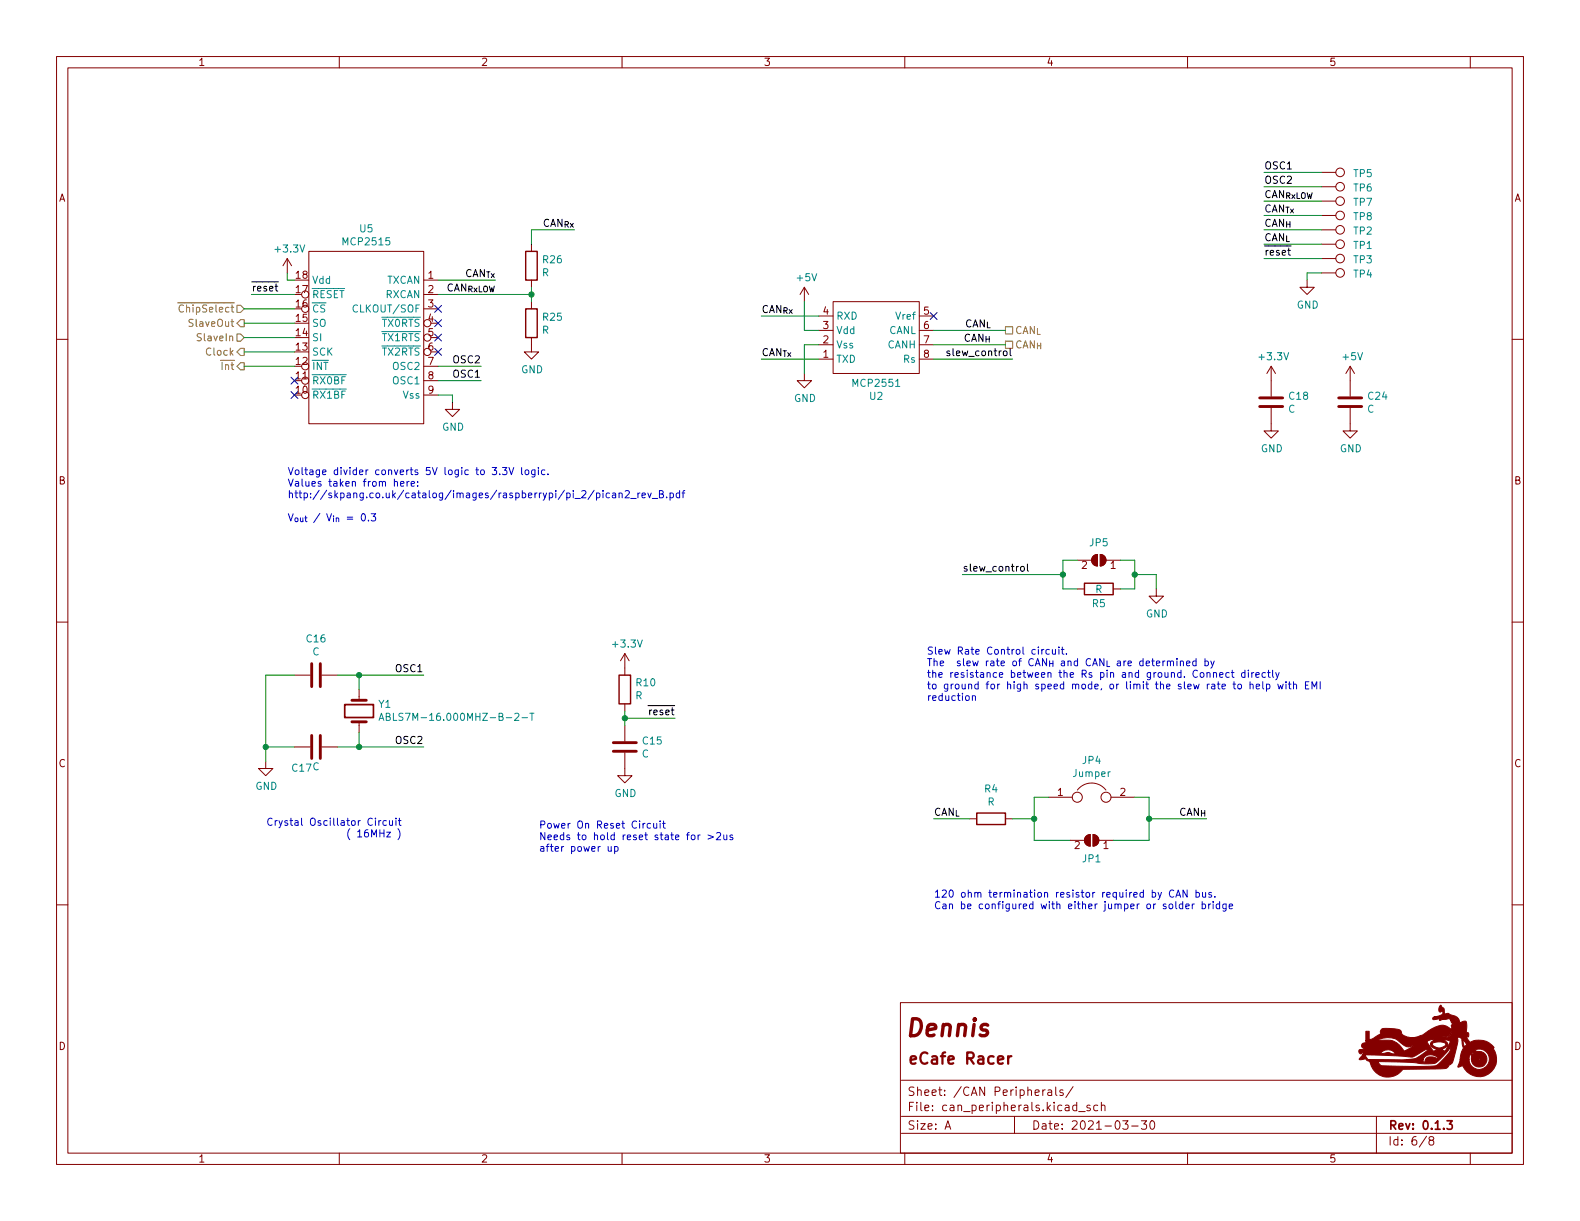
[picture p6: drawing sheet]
<svg xmlns="http://www.w3.org/2000/svg" width="279mm" height="216mm" viewBox="0 0 279 216" stroke-linecap="round" stroke-linejoin="round" font-family="sans-serif">
<g fill="none" stroke="#840000" stroke-width=".18">
<path d="M10 10h259.4v195.9h-259.4zM12 12h255.4v191.9h-255.4zM60 10v2M110 10v2M160 10v2M210 10v2M260 10v2M233.7 30.5h2.5M233.7 35.6h2.5M233.7 38.1h2.5M233.7 33h2.5M10 60h2"/>
<path d="M50.8 45.7l-.8 1.3M50.8 45.7v2.6M50.8 45.7l.8 1.3M54.6 44.5h20.3v30.4h-20.3zM74.9 49.5h2.6M74.9 54.6h2.6M76.2 57.2h1.3M76.2 59.7h1.3M94 59.7v2.5h1.2l-1.2 1.3-1.3-1.3h1.3M94 43.2v1.3M94 49.5v1.3M94 53.3v1.3"/>
<path d="M142.2 50.8l-.7 1.3M142.2 50.8v2.5M142.2 50.8l.8 1.3M144.8 58.4h2.5M144.8 55.9h2.5M147.3 53.3h15.3v12.7h-15.3zM162.6 58.4h2.5M162.6 55.9h2.5M231.1 49.5v1.3h1.3l-1.3 1.3-1.2-1.3h1.2M233.7 48.3h2.5M233.7 40.6h2.5M233.7 45.7h2.5"/>
<path d="M233.7 43.2h2.5M267.4 60h2M74.9 64.8h2.6M74.9 67.3h2.6M74.9 69.9h2.6M76.2 62.2h1.3M80 71.1v1.3h1.3l-1.3 1.3-1.3-1.3h1.3M142.2 66v1.3h1.3l-1.3 1.3-1.2-1.3h1.2M144.8 63.5h2.5M144.8 61h2.5M162.6 63.5h2.5M162.6 61h2.5"/>
<path d="M224.8 72.1v4.1h1.3l-1.3 1.3-1.3-1.3h1.3M224.8 64.8l-.8 1.2M224.8 64.8v5.3M224.8 64.8l.8 1.2M238.8 72.1v4.1h1.2l-1.2 1.3-1.3-1.3h1.3M238.8 64.8v5.3M238.8 64.8l-.8 1.2M238.8 64.8l.7 1.2M190.5 99.1h2.5M194.1 98a1.02 1.02 0 0 0-1.1 1.1 1.02 1.02 0 0 0 1.1 1M194.1 98v2.1M194.6 98a1.02 1.02 0 0 1 1 1.1 1.02 1.02 0 0 1-1 1z"/>
<path d="M195.6 99.1h2.5M10 110h2M52.1 119.4h2.8M56.9 119.4h2.8M110.5 115.6l-.8 1.2M110.5 115.6v3.8M110.5 115.6l.8 1.2M190.5 104.1h1.3M196.8 104.1h1.3M204.5 104.1v1.3h1.2l-1.2 1.3-1.3-1.3h1.3M267.4 110h2M47 134.6v1.3h1.3l-1.3 1.3-1.3-1.3h1.3"/>
<path d="M52.1 132.1h2.8M56.9 132.1h2.8M63.5 121.9v1.9M63.5 127.6v1.9M110.5 133.1v4.1h1.3l-1.3 1.2-1.3-1.2h1.3M110.5 124.5v1.2M110.5 128.3v2.8M190.5 139.7a3.2 3.2 0 0 1 5.1 0M10 160h2M171.4 144.8h1.3M177.8 144.8h1.3M185.4 141h4.2"/>
<path d="M189.2 148.6h2.6M192.1 147.9l.7-.3v2a1.02 1.02 0 0 1-1-.6 1.02 1.02 0 0 1 .3-1.1zM193.3 147.6a1.02 1.02 0 0 1 1 1 1.02 1.02 0 0 1-1 1zM194.3 148.6h2.5M196.5 141h4.2M267.4 160h2M159.2 177.3h108.2v26.6h-108.2zM159.4 197.4h108M159.4 191h108M167.1 199.7l.5-1.5 .5 1.5M167.3 199.2h.7M179.4 197.4v3"/>
<path d="M184.8 192.7l-.3 .1-.1 .2M185.3 192.8h.6l.1 .9M186 193.1h-.5a.29 .29 0 0 0-.2 .3 .29 .29 0 0 0 .2 .3l.5-.1M186.7 192.2v1.3l.2 .2M188 192.8l-.4-.1-.2 .2 .1 .2 .5 .2v.3h-.6M189.8 192.1l-1.3 2M190.4 195.5l-.4-.1-.3 .3v.4l.1 .2h.6M190.4 194.9v1.5M190.8 196.6h1.1M192.8 195.5l-.4-.1-.2 .2 .1 .2 .5 .2v.3h-.6M194.1 195.5l-.4-.1-.3 .3v.4l.1 .2h.6M194.8 195.6l.2-.2 .3 .1 .1 .9"/>
<path d="M194.8 194.9v1.5M198.5 198.2h1l-.5 .5 .4 .2v.6l-.2 .2h-.4l-.3-.2M200.1 199.1h1.2M201.8 198.2h1l-.5 .5 .4 .2v.6l-.2 .2h-.5l-.2-.2M203.5 198.2h.2a.81 .81 0 0 1 .6 .6 .81 .81 0 0 1-.3 .8l-.2 .1a.81 .81 0 0 1-.6-.6 .81 .81 0 0 1 .3-.9zM243.4 197.4v6.5M60 203.9v2M110 203.9v2M159.4 200.4h108M160 203.9v2M210 203.9v2M252.3 200.9l-1.3 1.9"/>
<path d="M253 201.6l-.3-.3 .1-.2 .2-.1h.4l.1 .3v.2l-.7 .2-.1 .2v.3l.3 .3 .4-.1 .1-.2v-.4l-.2-.2M260 203.9v2"/>
<circle cx="237" cy="38.1" r=".76"/>
<circle cx="237" cy="30.5" r=".76"/>
<circle cx="237" cy="35.6" r=".76"/>
<circle cx="237" cy="33" r=".76"/>
<circle cx="54" cy="54.6" r=".63"/>
<circle cx="54" cy="52.1" r=".63"/>
<circle cx="75.6" cy="57.1" r=".63"/>
<circle cx="75.6" cy="59.7" r=".63"/>
<circle cx="237" cy="48.3" r=".76"/>
<circle cx="237" cy="40.6" r=".76"/>
<circle cx="237" cy="43.2" r=".76"/>
<circle cx="237" cy="45.7" r=".76"/>
<circle cx="54" cy="67.3" r=".63"/>
<circle cx="54" cy="69.8" r=".63"/>
<circle cx="54" cy="64.8" r=".63"/>
<circle cx="75.6" cy="62.2" r=".63"/>
<circle cx="190.5" cy="141" r=".89"/>
<circle cx="195.6" cy="141" r=".89"/>
</g>
<path d="M61 124.6h5v2.3h-5zM255.9 198.2h.9l-.5 .5 .4 .2v.6l-.2 .2h-.4l-.2-.2" fill="none" stroke="#840000" stroke-width=".3"/>
<path d="M178.3 186.8v1.3M178.9 186.8l-.4 .1-.2 .2" fill="none" stroke="#840000" stroke-width=".4"/>
<g fill="#840000" stroke="#840000" stroke-width=".18">
<path d="M241.5 182.4h.6v1.4h.3l1.7-1 .1-.1-.1-.5 .3-.3h2.3a.91 .91 0 0 1 1.1 .7l.2 .3 .3 .2a6.3 6.3 0 0 0 3.5 .4h3.6a1.04 1.04 0 0 0 1.3-1.1 1.5 1.5 0 0 1-1.8 1l-5.1 .1 1.7-.5a7.2 7.2 0 0 1 3.7-1.7l1.5 .6v-.7h.3l-.3-.4-.2-.4h.7l.3 .4h.3v.1l.1-.1h-.4l-.3-.4h-.7l-.3-.3-1.5 .3-.2-.2-1 .1-.2-.3 .3-.2h3.4l.7 .8 .1-.1-.8-.7h-3.4l3.2-.1-2.9 .1a1.34 1.34 0 0 0 1.3-.7l-.2-.3-.4 .2a.8 .8 0 0 1 .2-1.3l.4 .5a.52 .52 0 0 1 .2 .7l.1 .4 .6-.1 .6 .3a1.42 1.42 0 0 1 1.4 1.4l.6-.3h.6l.1 .8-.1 1 .4 .2v.4v.3l-.5-.1 .7 1.1a3.4 3.4 0 0 1 4.3 1l-.2 .1a3.1 3.1 0 0 1-1 4.6 3.1 3.1 0 0 1-4.4-1.6l-.8 .3 .4-1.4h1.6a1.79 1.79 0 0 0 2 1.8 1.79 1.79 0 0 0 1.5-2.2 1.79 1.79 0 0 0-2.3-1.3v.2l.3 .1a1.4 1.4 0 0 1 1.7 1.2 1.4 1.4 0 0 1-1.3 1.6 1.4 1.4 0 0 1-1.5-1.4h1.2l.1 .1 .2-.1-.2-.2-.1 .2h-1.2v-.7l-.2-.1-.2 .8h-1.6l.2-1.2h1.8l.2 .3 .1-.1-.2-.3-1.9 .1a1.05 1.05 0 0 0 .2-1.3l-.1-.8h.2l.3 1.1 .4-.4-.7-.9v.2h-.2a.58 .58 0 0 0-.8-.5 2.31 2.31 0 0 1-.1 1.8l-.8 2.6-.5 .4a1.19 1.19 0 0 1-1.5 .7l-6.7 .1a3.2 3.2 0 0 1-3.4 1.3 3.2 3.2 0 0 1-2.5-2.7h1.5l.4 .6 .4 .2h8.1a2.05 2.05 0 0 0 2.2-.8 5 5 0 0 0 1.7-2.2l-.1-.2-1.5 1.7a2.36 2.36 0 0 1-2.6 1.1h-.9a55.4 55.4 0 0 0-7.7-.4h-1.5l-.5-.2-.2-.3-.8 .2-.4-.1 .7-.8h.4l.5 .8 9.8 .1v.4l.3-.1a.99 .99 0 0 1 1.4-.8l.9 .3a1.52 1.52 0 0 0-2.6 .2h-2.9h.1a4.8 4.8 0 0 0 3.6-1.7l-.2-.2-.2 .1-1 .6a3 3 0 0 1-3 .6l-7.1-.3 .1-.2h2.9l1.4-.2 .9 .2h.5a1.67 1.67 0 0 0-2.8 0h-2.9v-.2l-.6 .2-.2-.4 .1-.3 .8-.2-.4-.4v-.4l.2-.1 1.1-.2-.6-.1v-.2l3.5-.1a3.2 3.2 0 0 1 3.3 2l1.6-.9h-.4a2.1 2.1 0 0 1-2.1-.8h4.9l1.2 1.7 .6-.3h.8l.6 .3 1-1.8-.9-.2-.1 .2a.58 .58 0 0 1 .4 .9 1.81 1.81 0 0 1-2.9-.1v-.4h.3a1.38 1.38 0 0 0 2.4 .2 1.66 1.66 0 0 0-2-.4l-.7 .2 .1-.2 .4-.3v-.1l-.2-.1-1 .4h-4.9l-.2-.2a3.3 3.3 0 0 0-3.6 0h-2.1z"/>
<path d="M194.6 98a1.02 1.02 0 0 1 1 1.1 1.02 1.02 0 0 1-1 1z"/>
<path d="M193.3 98.3l.8-.3v2.1a1.02 1.02 0 0 1-1-.7 1.02 1.02 0 0 1 .2-1.1z"/>
<path d="M193.3 147.6a1.02 1.02 0 0 1 1 1 1.02 1.02 0 0 1-1 1z"/>
<path d="M192.1 147.9l.7-.3v2a1.02 1.02 0 0 1-1-.6 1.02 1.02 0 0 1 .3-1.1z"/>
</g>
<path d="M222.8 71.9h4M222.8 70.4h4M236.7 71.9h4.1M236.7 70.4h4.1M55.1 117.3v4.1M56.6 117.3v4.1M55.1 130v4.1M56.6 130v4.1M62.2 127.6h2.6M62.2 123.8h2.6M108.5 132.8h4M108.5 131.3h4" fill="none" stroke="#840000" stroke-width=".51"/>
<path d="M67 127.4l.5-1.3 .4 1.3M67.1 127h.7M68.3 126.7h.5l.2-.2-.1-.3-.6-.1v1.3h.5l.2-.1v-.3l-.3-.3M92.3 126.9h1M93.7 126.1h.7M94.1 126.1v1.3" fill="none" stroke="#008484" stroke-width=".18"/>
<path d="M93 54.6h2v5.1h-2zM93 44.5h2v5h-2zM109.5 119.4h2v5.1h-2zM191.8 103.1h5v2.1h-5zM172.7 143.8h5.1v2h-5.1z" fill="none" stroke="#840000" stroke-width=".25"/>
<path d="M31.4 53.6h1.3M32.4 54a.6 .6 0 0 0-.8 .5 .6 .6 0 0 0 .6 .7l.2-.1M41.9 59.1h.6l.7 .6-.7 .6h-.6zM41.9 57.2l.6-.7h.7v1.3h-.7zM41.9 54h.6l.7 .6-.7 .6h-.6zM177.8 57.8h1.3v1.3h-1.3zM41.9 62.2l.6-.6h.7v1.3h-.7zM41.9 64.8l.6-.7h.7v1.3h-.7zM177.8 60.3h1.3v1.3h-1.3z" fill="none" stroke="#848400" stroke-width=".18"/>
<path d="M167.9 62.1h-.3l-.2 .1 .1 .2 .4 .1v.3h-.5M178.6 61.6v1.1l.2 .2M181.7 99.7v1.1l.2 .2M180.6 100.2h.3l.2 .2v.4l-.2 .2-.3-.1-.1-.1zM114.6 124.8h.8" fill="none" stroke="#000" stroke-width=".18"/>
<g fill="none" stroke="#0000c2" stroke-width=".18">
<path d="M69.7 85.3l.2-.2 .3 .1 .1 .8M70.8 85.6l.6-.2v-.2l-.4-.1-.2 .2 .1 .6h.5M72 85.1v.9M72.3 85.1l-.3 .3M72.7 85.6l.6-.2v-.2l-.4-.1-.2 .2 .1 .6h.5M73.9 85.9v.1M73.9 85.2v.1M87 82.7h.8l-.4 .4 .4 .2v.5l-.2 .1-.6-.1M88.4 83.8v.1M88.9 82.7h.7l-.4 .4 .4 .2v.5l-.2 .1-.5-.1M90 82.7l.4 1.2 .5-1.2M92.2 82.7v1l.2 .2"/>
<path d="M93 83.1h.3l.2 .2v.4l-.2 .2h-.3l-.2-.2zM94.6 83.1v1l-.2 .3-.3-.1M94.6 83.1h-.4l-.2 .2 .1 .6h.5M95.2 82.7v.1M95.2 83.1v.8M96.4 83.1h-.4l-.3 .2 .2 .6h.5M96.9 83.8v.1M105.5 87.2h.3l.3 .2-.1 .6h-.5M106.6 86.8v.1M106.6 87.2v.8M107.8 87.2h-.4l-.2 .2 .1 .6h.5M108.3 87.2h.5l.1 .8"/>
<path d="M108.9 87.5h-.5l-.1 .2 .1 .3h.5M109.5 87.3l.2-.1h.3v.8M109.5 87.2v.8M110.6 86.9l.4-.1 .3 .3-.8 .9h.8M111.5 88.1h1M112.8 87.2v.8M113.2 87.2l-.4 .2M113.5 87.6l.6-.1v-.3h-.4l-.2 .2 .1 .6h.5M114.6 87.2l.3 .8 .3-.8M115.3 88.1h1M116.6 87.4l.6-.1 .1-.2-.1-.2-.6-.1v1.2h.5l.2-.1v-.3l-.3-.2M117.9 87.9v.1"/>
<path d="M118.5 87.2h.4l.2 .2-.1 .6h-.5M118.5 87.2v1.2M120.2 87.2h-.4l-.2 .2 .1 .6h.5M120.2 86.8v1.2M120.6 87.2h.5M121.1 86.8l-.3 .1v1.1M184.2 114.8v.9M184.6 114.8l-.4 .3M185.6 114.9l-.4-.1-.2 .3 .1 .5h.5M186.1 114.8l.1 .8 .3 .1 .1-.1M186.6 114.8v.9M187.2 114.4v.1"/>
<path d="M187.2 114.8v.9M187.7 114.8h.5M187.9 114.4v1.1l.3 .2M188.6 115.6v.1M211.5 116.9h-.4l-.2 .2 .1 .6h.5M211.5 116.5v1.2M213.1 116.9h.3l.3 .2-.1 .6h-.5M213.1 116.5v1.2M214.1 116.9l.3 .8M214.6 119l.2-.1 .3 .1v.8M214.6 118.9v.9M214.7 116.9l-.4 1.1-.2 .1"/>
<path d="M215.7 119.3l.6-.1-.1-.2-.3-.1-.2 .2v.6h.5M217.4 119l-.4-.1-.2 .3 .1 .5h.5M217.7 118.9h.5M217.9 118.5v1.1l.3 .2M220.1 119l-.3-.1-.3 .3 .2 .5h.4M220.1 118.5v1.3M220.8 118.5v.1M220.8 118.9v.9M221.4 118.9v.9M221.7 118.9l-.3 .3M222.1 119.3l.6-.1-.1-.2-.3-.1-.2 .2v.6h.5M223.8 119l-.4-.1-.2 .3 .1 .5h.5"/>
<path d="M224.1 118.9h.5M224.3 118.5v1.1l.3 .2M225 118.5v1.1l.2 .2M225.6 118.9l.3 .9M226.2 118.9l-.4 1.2-.2 .1M171.9 123.1l.2-.1 .3 .1 .1 .8M171.9 123v.9M218 121h.5M218.2 120.5v1.1l.3 .2M219 121h.3l.2 .2v.4l-.2 .2h-.3l-.1-.2zM221.1 121.1l.1-.1h.3l.1 .8M221.1 120.5v1.3"/>
<path d="M222.1 121.4l.6-.1v-.3h-.4l-.2 .1 .1 .7h.5M223.3 120.5v1.1l.2 .2M224 121h.3l.3 .2-.2 .6h-.4M224 121v1.2M226 121l.2 .8 .2-.6 .3 .6 .2-.8M227.4 120.5v.2M227.4 121v.8M227.8 121h.5M228 120.5v1.1l.3 .2M228.7 121.1l.2-.1h.3l.1 .8M228.7 120.5v1.3M230.9 121.1h.4"/>
<path d="M231.5 120.5h-.6v1.3h.6M232 121.8v-1.3l.4 1 .4-1v1.3M233.5 120.5v1.3M48.1 144.8a.6 .6 0 0 0-.8 .4 .6 .6 0 0 0 .6 .7l.2-.1M48.7 145.1v.8M49 145.1l-.3 .2M49.3 145.1l.3 .8M49.9 145.1l-.4 1.1-.2 .2M61.9 146.5a1.46 1.46 0 0 0 0 2M70 144.7v.1M70 145.1v.8M70.4 145.1h.5"/>
<path d="M70.6 144.7v1.1l.3 .1M107.5 149.7l.1 .8h.3l.2-.1M108.1 149.7v.8M108.7 149.7h.4l.2 .2-.1 .6h-.5M108.7 149.7v1.3M115 145.7l-.3-.1-.3 .2 .2 .6h.4M115.6 145.6v.8h.3l.2-.1M116.1 145.6v.8M116.7 145.2v.1M116.7 145.6v.8M117.2 145.6h.4M117.3 145.2v1.1l.3 .1"/>
<path d="M122.3 147.8l.2-.2 .3 .2 .1 .4-.1 .2-.3 .1-.2-.1zM123.4 147.6v.9M123.8 147.6l-.4 .3M125.2 147.6l1 .4-1 .4M126.7 147.3l.5-.1 .2 .4-.7 .9h.7M128 147.6v.8l.3 .1 .2-.1M128.5 147.6v.9M129.6 147.7l-.3-.1-.2 .2v.2l.5 .1v.3h-.5M205.4 157.8l-.4 1.1-.2 .2M206.8 159.9l.3-.1 .3 .3v.3l-.3 .3-.3-.1-.1-.2zM207.6 157.5a.6 .6 0 0 0-.9 .4 .6 .6 0 0 0 .6 .7l.3-.1M207.9 158.6l.5-1.2 .4 1.2"/>
<path d="M207.9 159.4v1.1l.2 .2M208.1 158.3h.6M209.1 159.9l-.3-.1-.3 .3 .2 .5h.4M209.1 159.4v1.3M209.9 157.4v1.2l-.7-1.2v1.2M210.8 159.8v.9M211.2 159.8l-.4 .3M211.5 157.9l.4-.1 .2 .2-.1 .6h-.5M211.5 157.4v1.2M212.6 159.9l.4-.1 .2 .3-.1 .5h-.5M212.6 159.4v1.3M212.6 157.8l.1 .8h.3l.2-.1"/>
<path d="M213.2 157.8v.8M213.7 159.8v.9M214.1 159.8l-.4 .3M214.2 157.9l-.3-.1-.2 .2 .1 .2 .4 .1v.3h-.5M214.5 159.4v.1M214.5 159.8v.9M214.8 158.5v.1M215.7 159.9l-.4-.1-.2 .3 .1 .5h.5M215.7 159.4v1.3M216.8 159.8v1.1l-.2 .2h-.3M216.8 159.9l-.3-.1-.3 .3 .1 .5h.5M209.7 160.3l.6-.2-.1-.2-.3-.1-.2 .2v.6h.5"/>
<path d="M217.4 160.3l.6-.2-.1-.2-.4-.1-.1 .2v.6h.5"/>
</g>
<g fill="none" stroke="#008400" stroke-width=".18">
<path d="M223.5 35.6h10.2M223.5 30.5h10.2M223.5 33h10.2M223.5 38.1h10.2M43.2 54.6h8.9M43.2 57.2h8.9M43.2 59.7h8.9M44.4 52.1h7.7M50.8 48.3v1.2h1.3M77.5 52.1h16.5M77.5 49.5h10.1M94 50.8v2.5"/>
<path d="M101.6 40.6h-7.6v2.6M134.6 55.9h10.2M142.2 53.3v5.1h2.6M165.1 58.4h12.7M223.5 45.7h10.2M223.5 40.6h10.2M223.5 43.2h10.2M233.7 48.3h-2.6v1.2M43.2 64.8h8.9M43.2 62.2h8.9M77.5 69.9h2.5v1.2M77.5 67.3h7.6"/>
<path d="M77.5 64.8h7.6M134.6 63.5h10.2M144.8 61h-2.6v5M165.1 63.5h14M165.1 61h12.7M190.5 99.1h-2.5v5h2.5M198.1 99.1h2.6v5h-2.6M52.1 119.4h-5.1v15.2M59.7 119.4h15.2M63.5 119.4v2.5M170.2 101.6h17.8M200.7 101.6h3.8v2.5"/>
<path d="M47 132.1h5.1M59.7 132.1h15.2M63.5 129.5v2.6M110.5 125.7v2.6M110.5 127h8.9M165.1 144.8h6.3M179.1 144.8h3.8M185.4 141h-2.5v7.6h6.3M200.7 141h2.5v7.6h-6.4M203.2 144.8h10.2"/>
</g>
<g fill="none" stroke="#000084" stroke-width=".18">
<path d="M76.9 59.1l1.2 1.2M76.9 54l1.2 1.2M76.9 56.5l1.2 1.3M78.1 59.1l-1.2 1.2M78.1 54l-1.2 1.2M78.1 56.5l-1.2 1.3M164.5 55.3l1.2 1.2M165.7 55.3l-1.2 1.2M51.5 69.2l1.2 1.3M51.5 66.7l1.2 1.2M52.7 69.2l-1.2 1.3M52.7 66.7l-1.2 1.2"/>
<path d="M76.9 61.6l1.2 1.2M78.1 61.6l-1.2 1.2"/>
</g>
<g fill="#008400" stroke="#008400" stroke-width=".18">
<circle cx="94" cy="52.1" r=".46"/>
<circle cx="63.5" cy="132.1" r=".46"/>
<circle cx="47" cy="132.1" r=".46"/>
<circle cx="110.5" cy="127" r=".46"/>
<circle cx="63.5" cy="119.4" r=".46"/>
<circle cx="188" cy="101.6" r=".46"/>
<circle cx="200.7" cy="101.6" r=".46"/>
<circle cx="203.2" cy="144.8" r=".46"/>
<circle cx="182.9" cy="144.8" r=".46"/>
</g>
<text font-size="4.2" fill="#840000" x="159.9" y="183.3">Dennis</text>
<text font-size="2.8" fill="#840000" x="160.4" y="188.2">eCafe Racer</text>
<g font-size="2.1" fill="#840000">
<text x="160.4" y="196.5">File: can_peripherals.kicad_sch</text>
<text x="160.4" y="193.8">Sheet: /CAN Peripherals/</text>
<text x="160.4" y="199.7">Size: A</text>
<text x="182.4" y="199.7">Date: 2021-03-30</text>
<text x="245.4" y="199.7">Rev: 0.1.3</text>
<text x="245.4" y="202.5">Id: 6/8</text>
</g>
<g font-size="1.8" fill="#840000">
<text x="35" y="11.6">1</text>
<text x="85" y="11.6">2</text>
<text x="135" y="11.6">3</text>
<text x="185" y="11.6">4</text>
<text x="235" y="11.6">5</text>
<text x="10.3" y="35.6">A</text>
<text x="267.7" y="35.6">A</text>
<text x="52.4" y="51.8">17</text>
<text x="52.4" y="49.3">18</text>
<text x="75.7" y="49.3">1</text>
<text x="75.7" y="51.8">2</text>
<text x="52.4" y="59.4">14</text>
<text x="52.4" y="56.9">15</text>
<text x="52.4" y="54.4">16</text>
<text x="75.7" y="54.4">3</text>
<text x="75.7" y="56.9">4</text>
<text x="75.7" y="59.4">5</text>
<text x="145.6" y="58.2">3</text>
<text x="145.6" y="55.6">4</text>
<text x="163.3" y="55.6">5</text>
<text x="163.3" y="58.2">6</text>
<text x="52.4" y="64.5">12</text>
<text x="52.4" y="62">13</text>
<text x="75.7" y="62">6</text>
<text x="75.7" y="64.5">7</text>
<text x="145.6" y="63.2">1</text>
<text x="145.6" y="60.7">2</text>
<text x="163.3" y="60.7">7</text>
<text x="163.3" y="63.2">8</text>
<text x="52.4" y="69.6">10</text>
<text x="52.4" y="67.1">11</text>
<text x="75.7" y="67.1">8</text>
<text x="75.7" y="69.6">9</text>
<text x="10.3" y="85.7">B</text>
<text x="267.7" y="85.7">B</text>
<text x="191.3" y="100.6">2</text>
<text x="196.4" y="100.6">1</text>
<text x="10.3" y="135.6">C</text>
<text x="267.7" y="135.6">C</text>
<text x="187" y="140.7">1</text>
<text x="198.1" y="140.7">2</text>
<text x="190" y="150.1">2</text>
<text x="195.1" y="150.1">1</text>
<text x="10.3" y="185.7">D</text>
<text x="267.7" y="185.7">D</text>
<text x="35" y="205.6">1</text>
<text x="85" y="205.6">2</text>
<text x="135" y="205.6">3</text>
<text x="185" y="205.6">4</text>
<text x="235" y="205.6">5</text>
</g>
<g font-size="1.8">
<text x="223.5" y="29.9">OSC1</text>
<text x="223.5" y="35">CAN_{RxLOW}</text>
<text x="223.5" y="32.5">OSC2</text>
<text x="93.1" y="40.1">CAN_{Rx}</text>
<text x="223.5" y="37.6">CAN_{Tx}</text>
<text x="223.5" y="40.1">CAN_{H}</text>
<text x="223.5" y="42.6">CAN_{L}</text>
<text x="223.5" y="45.2">~reset</text>
<text x="44.4" y="51.5">~reset</text>
<text x="75.1" y="51.5">CAN_{RxLOW}</text>
<text x="79.4" y="49">CAN_{Tx}</text>
<text x="134.6" y="55.3">CAN_{Rx}</text>
<text x="168" y="57.9">CAN_{L}</text>
<text x="80.3" y="64.2">OSC2</text>
<text x="134.6" y="63">CAN_{Tx}</text>
<text x="167.8" y="60.4">CAN_{H}</text>
<text x="168.3" y="63">slew_control</text>
<text x="80.3" y="66.8">OSC1</text>
<text x="170.2" y="101.1">slew_control</text>
<text x="70.1" y="118.8">OSC1</text>
<text x="70.1" y="131.5">OSC2</text>
<text x="115.2" y="126.5">~reset</text>
<text x="165.1" y="144.2">CAN_{L}</text>
<text x="205.9" y="144.2">CAN_{H}</text>
</g>
<g font-size="1.8" fill="#008484">
<text x="239.4" y="31.3">TP5</text>
<text x="239.4" y="33.9">TP6</text>
<text x="63.6" y="41.1">U5</text>
<text x="239.4" y="41.5">TP2</text>
<text x="239.4" y="36.4">TP7</text>
<text x="239.4" y="38.9">TP8</text>
<text x="48.8" y="44.6">+3.3V</text>
<text x="60.8" y="43.4">MCP2515</text>
<text x="96.1" y="46.5">R26</text>
<text x="239.4" y="46.6">TP3</text>
<text x="239.4" y="44">TP1</text>
<text x="55.1" y="52.7">~RESET</text>
<text x="55.1" y="50.2">Vdd</text>
<text x="68.1" y="52.7">RXCAN</text>
<text x="68.3" y="50.2">TXCAN</text>
<text x="95.8" y="48.8">R</text>
<text x="141" y="49.7">+5V</text>
<text x="239.4" y="49.1">TP4</text>
<text x="55.1" y="57.8">SO</text>
<text x="55.1" y="55.2">~CS</text>
<text x="62.9" y="55.2">CLKOUT/SOF</text>
<text x="67.6" y="57.8">~TX0RTS</text>
<text x="95.8" y="59">R</text>
<text x="96.1" y="56.7">R25</text>
<text x="147.8" y="59.1">Vdd</text>
<text x="147.8" y="56.5">RXD</text>
<text x="157.1" y="59.1">CANL</text>
<text x="158.6" y="56.5">Vref</text>
<text x="229.3" y="54.6">GND</text>
<text x="55.1" y="65.4">~INT</text>
<text x="55.1" y="62.9">SCK</text>
<text x="55.1" y="60.3">SI</text>
<text x="67.6" y="60.3">~TX1RTS</text>
<text x="67.6" y="62.9">~TX2RTS</text>
<text x="69.6" y="65.4">OSC2</text>
<text x="92.1" y="66">GND</text>
<text x="147.8" y="64.1">TXD</text>
<text x="147.8" y="61.6">Vss</text>
<text x="156.9" y="61.6">CANH</text>
<text x="159.8" y="64.1">Rs</text>
<text x="222.8" y="63.7">+3.3V</text>
<text x="237.5" y="63.7">+5V</text>
<text x="55.1" y="70.5">~RX1BF</text>
<text x="55.1" y="67.9">~RX0BF</text>
<text x="69.6" y="67.9">OSC1</text>
<text x="71.3" y="70.5">Vss</text>
<text x="140.4" y="71.1">GND</text>
<text x="151" y="68.4">MCP2551</text>
<text x="153.8" y="70.7">U2</text>
<text x="228" y="70.7">C18</text>
<text x="242" y="70.7">C24</text>
<text x="78.2" y="76.1">GND</text>
<text x="227.8" y="73">C</text>
<text x="241.8" y="73">C</text>
<text x="222.9" y="80">GND</text>
<text x="236.9" y="80">GND</text>
<text x="192.7" y="96.6">JP5</text>
<text x="193.2" y="107.4">R5</text>
<text x="193.7" y="104.8">R</text>
<text x="54.3" y="113.6">C16</text>
<text x="202.6" y="109.2">GND</text>
<text x="55.2" y="115.9">C</text>
<text x="108.5" y="114.5">+3.3V</text>
<text x="67" y="125.1">Y1</text>
<text x="112.3" y="123.6">R</text>
<text x="112.6" y="121.3">R10</text>
<text x="69.6" y="127.4">ABLS7M-16.000MHZ-B-2-T</text>
<text x="113.7" y="131.6">C15</text>
<text x="51.7" y="136.4">C17C</text>
<text x="113.5" y="133.9">C</text>
<text x="189.8" y="137.4">Jumper</text>
<text x="191.5" y="135.1">JP4</text>
<text x="45.1" y="139.6">GND</text>
<text x="108.6" y="140.9">GND</text>
<text x="174.1" y="140.1">R4</text>
<text x="174.6" y="142.4">R</text>
<text x="191.5" y="152.5">JP1</text>
</g>
<g font-size="1.8" fill="#848400">
<text x="32.4" y="55.2">~ChipSelect</text>
<text x="33.9" y="57.8">SlaveOut</text>
<text x="179.5" y="59.1">CAN_{L}</text>
<text x="35.3" y="60.3">SlaveIn</text>
<text x="36.7" y="62.9">Clock</text>
<text x="39.4" y="65.4">~Int</text>
<text x="179.5" y="61.6">CAN_{H}</text>
</g>
<g font-size="1.8" fill="#0000c2">
<text x="50.8" y="84">Voltage divider converts 5V logic to 3.3V logic.</text>
<text x="50.8" y="86">Values taken from here:</text>
<text x="50.8" y="88.1">http://skpang.co.uk/catalog/images/raspberrypi/pi_2/pican2_rev_B.pdf</text>
<text x="50.8" y="92.2">V_{out} / V_{in} = 0.3</text>
<text x="163.8" y="115.7">Slew Rate Control circuit.</text>
<text x="163.8" y="117.8">The slew rate of CAN_{H} and CAN_{L} are determined by</text>
<text x="163.8" y="119.8">the resistance between the Rs pin and ground. Connect directly</text>
<text x="163.8" y="121.9">to ground for high speed mode, or limit the slew rate to help with EMI</text>
<text x="163.8" y="123.9">reduction</text>
<text x="50.4" y="146">Crystal Oscillator Circuit</text>
<text x="63.4" y="148.1">( 16MHz )</text>
<text x="95.2" y="146.5">Power On Reset Circuit</text>
<text x="95.2" y="148.5">Needs to hold reset state for &gt;2us</text>
<text x="95.2" y="150.6">after power up</text>
<text x="165.1" y="158.7">120 ohm termination resistor required by CAN bus.</text>
<text x="165.1" y="160.8">Can be configured with either jumper or solder bridge</text>
</g>
</svg>
